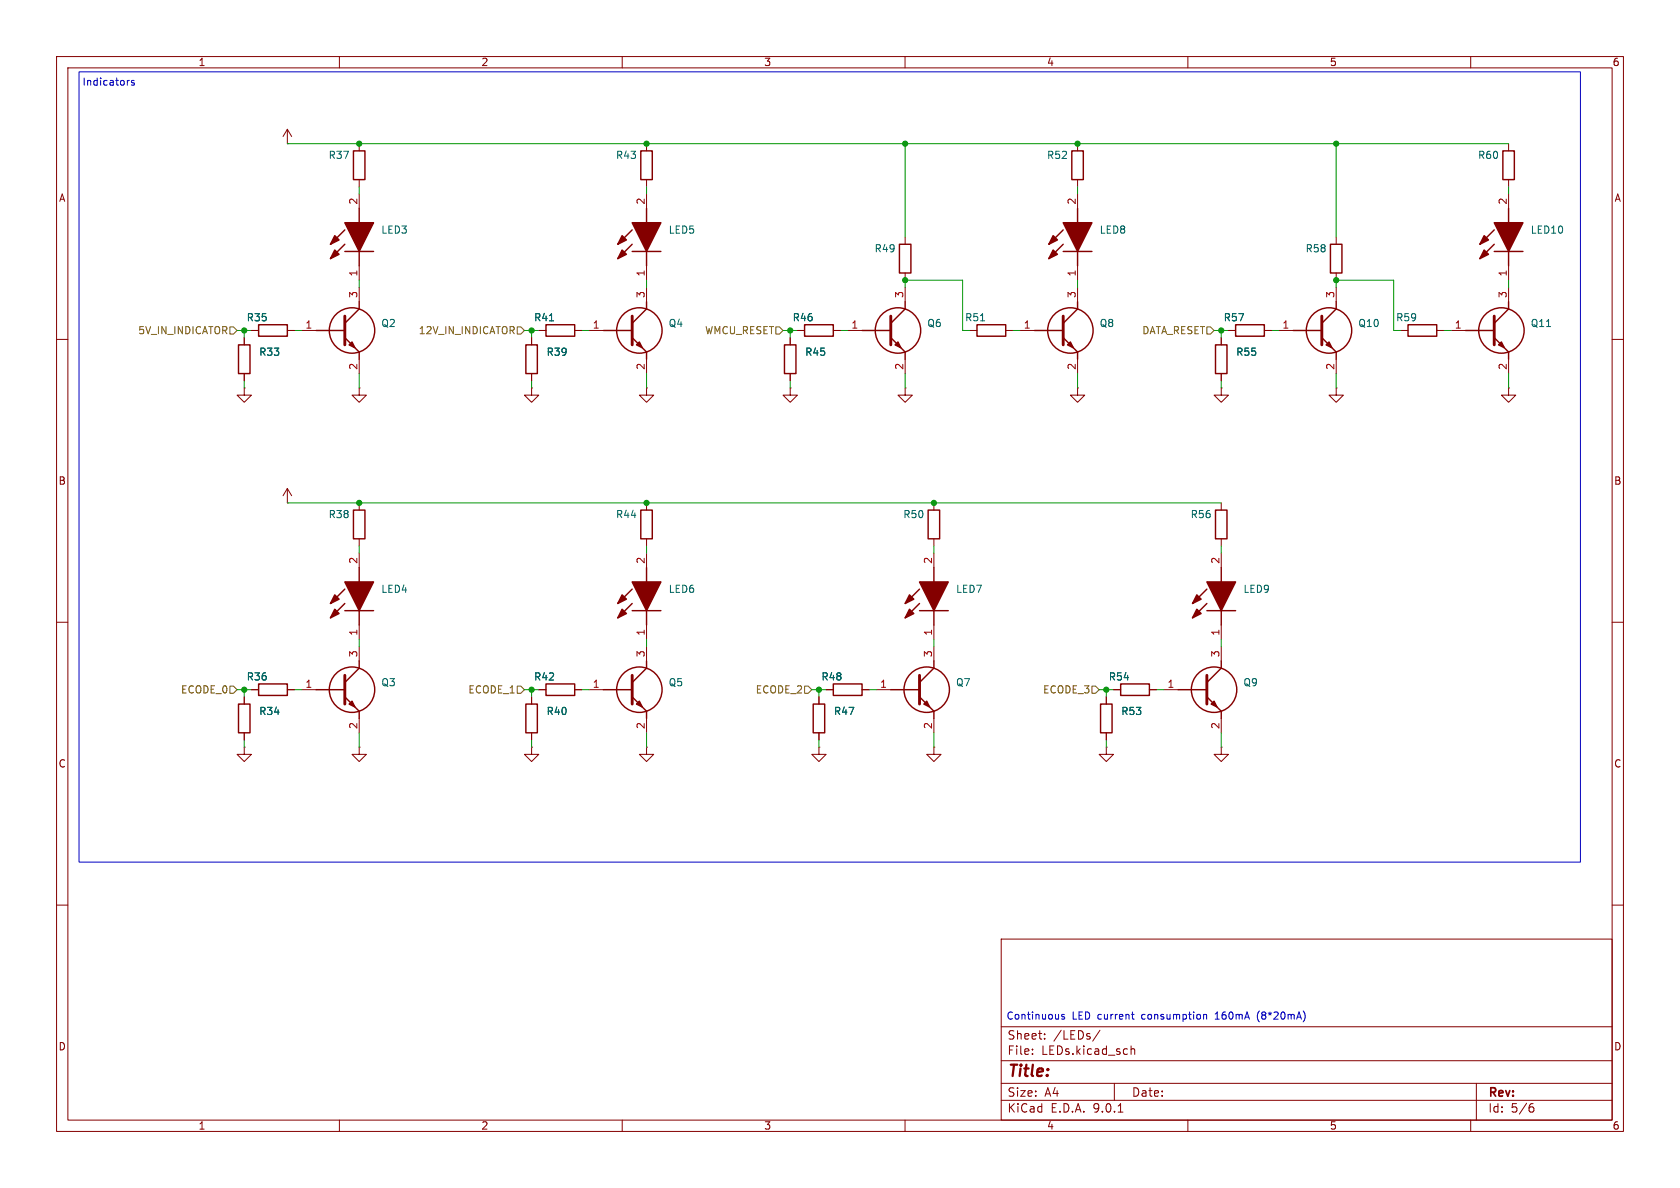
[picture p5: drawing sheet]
<svg xmlns="http://www.w3.org/2000/svg" width="297mm" height="210mm" viewBox="0 0 297 210" stroke-linecap="round" stroke-linejoin="round" font-family="sans-serif">
<g fill="none" stroke="#840000" stroke-width=".18">
<path d="M10 10h277v190h-277zM12 12h273v186h-273zM60 10v2M110 10v2M160 10v2M210 10v2M260 10v2M50.8 25.4h.1M50.8 22.9v2.5M50.8 22.9l.8 1.2M50.8 22.9l-.8 1.2M63.5 25.4v1.3"/>
<path d="M63.5 31.8v1.2M63.5 34.3v2.5M114.3 25.4v1.3M114.3 31.8v1.2M114.3 34.3v2.5M190.5 25.4v1.3M190.5 31.8v1.2M190.5 34.3v2.5M266.7 25.4v1.3M266.7 31.8v1.2M266.7 34.3v2.5M43.2 59.7v1.3"/>
<path d="M44.4 58.4h1.3M50.8 58.4h1.3M53.3 58.4h2.6M63.5 47v2.5M63.5 50.8v2.5M94 59.7v1.3M95.2 58.4h1.3M101.6 58.4h1.3M104.1 58.4h2.6M114.3 47v2.5M114.3 50.8v2.5M139.7 59.7v1.3"/>
<path d="M141 58.4h1.2M147.3 58.4h1.3M149.9 58.4h2.5M160 41.9v1.3M160 48.3v1.2M160 50.8v2.5M171.4 58.4h1.3M177.8 58.4h1.3M180.3 58.4h2.6M190.5 47v2.5M190.5 50.8v2.5M215.9 59.7v1.3"/>
<path d="M217.2 58.4h1.2M223.5 58.4h1.3M226.1 58.4h2.5M236.2 41.9v1.3M236.2 48.3v1.2M236.2 50.8v2.5M247.6 58.4h1.3M254 58.4h1.3M256.5 58.4h2.6M266.7 47v2.5M266.7 50.8v2.5M10 60h2"/>
<path d="M43.2 68.6v1.3h1.2l-1.2 1.2-1.3-1.2h1.3M43.2 68.6h.1M43.2 66v1.3M63.5 68.6v1.3h-1.3l1.3 1.2 1.3-1.2h-1.3M63.5 68.6h.1M63.5 63.5v2.5M94 68.6v1.3h1.2l-1.2 1.2-1.3-1.2h1.3M94 68.6h.1M94 66v1.3M114.3 68.6v1.3h-1.3l1.3 1.2 1.3-1.2h-1.3M114.3 68.6h.1M114.3 63.5v2.5"/>
<path d="M139.7 68.6v1.3h1.3l-1.3 1.2-1.3-1.2h1.3M139.7 68.6h.1M139.7 66v1.3M160 68.6v1.3h-1.3l1.3 1.2 1.3-1.2h-1.3M160 68.6h.1M160 63.5v2.5M190.5 68.6v1.3h-1.3l1.3 1.2 1.3-1.2h-1.3M190.5 68.6h.1M190.5 63.5v2.5M215.9 68.6v1.3h1.3l-1.3 1.2-1.3-1.2h1.3M215.9 68.6h.1M215.9 66v1.3"/>
<path d="M236.2 68.6v1.3h-1.3l1.3 1.2 1.3-1.2h-1.3M236.2 68.6h.1M236.2 63.5v2.5M266.7 68.6v1.3h-1.3l1.3 1.2 1.3-1.2h-1.3M266.7 68.6h.1M266.7 63.5v2.5M285 60h2M50.8 88.9h.1M50.8 86.4l.8 1.2M50.8 86.4l-.8 1.2M50.8 86.4v2.5M63.5 88.9v1.3"/>
<path d="M63.5 95.3v1.2M63.5 97.8v2.5M114.3 88.9v1.3M114.3 95.3v1.2M114.3 97.8v2.5M165.1 88.9v1.3M165.1 95.3v1.2M165.1 97.8v2.5M215.9 88.9v1.3M215.9 95.3v1.2M215.9 97.8v2.5M10 110h2"/>
<path d="M63.5 110.5v2.5M63.5 114.3v2.5M114.3 110.5v2.5M114.3 114.3v2.5M165.1 110.5v2.5M165.1 114.3v2.5M215.9 110.5v2.5M215.9 114.3v2.5M285 110h2M43.2 132.1v1.3h1.2l-1.2 1.2-1.3-1.2h1.3M43.2 132.1h.1M43.2 123.2v1.3"/>
<path d="M43.2 129.5v1.3M44.4 121.9h1.3M50.8 121.9h1.3M53.3 121.9h2.6M63.5 132.1v1.3h-1.3l1.3 1.2 1.3-1.2h-1.3M63.5 132.1h.1M63.5 127v2.5M94 132.1v1.3h1.2l-1.2 1.2-1.3-1.2h1.3M94 132.1h.1M94 123.2v1.3M94 129.5v1.3M95.2 121.9h1.3"/>
<path d="M101.6 121.9h1.3M104.1 121.9h2.6M114.3 132.1v1.3h-1.3l1.3 1.2 1.3-1.2h-1.3M114.3 132.1h.1M114.3 127v2.5M144.8 132.1v1.3h1.2l-1.2 1.2-1.3-1.2h1.3M144.8 132.1h.1M144.8 123.2v1.3M144.8 129.5v1.3M146 121.9h1.3M152.4 121.9h1.3M154.9 121.9h2.6"/>
<path d="M165.1 132.1v1.3h-1.3l1.3 1.2 1.3-1.2h-1.3M165.1 132.1h.1M165.1 127v2.5M195.6 132.1v1.3h1.2l-1.2 1.2-1.3-1.2h1.3M195.6 132.1h.1M195.6 123.2v1.3M195.6 129.5v1.3M196.8 121.9h1.3M203.2 121.9h1.3M205.7 121.9h2.6M215.9 132.1v1.3h-1.3l1.3 1.2 1.3-1.2h-1.3M215.9 132.1h.1"/>
<path d="M215.9 127v2.5M10 160h2M177 166h108v32h-108zM285 160h2M60 198v2M110 198v2M160 198v2M177 194.5h108M177 191.5h108M177 187.5h108M177 181.5h108M182.5 186.3v.1"/>
<path d="M182.5 185.5v.1M184.7 183.6v.1M184.7 182.8v.1M194.5 182.1l-1.3 2M197 191.5v3M197.7 196.6h.8M200 184.9v1.5M200 185.5l.2-.1 .3 .1 .1 .9M210 198v2M260 198v2M261 191.5v6.5M270.6 195.7h.4l.2 .3-.1 .5-.5 .1"/>
<path d="M271 195.1l-.4 .1"/>
</g>
<g fill="none" stroke="#840000" stroke-width=".25">
<path d="M62.5 26.7h2v5.1h-2zM63.5 36.8v2.6M113.3 26.7h2v5.1h-2zM114.3 36.8v2.6M189.5 26.7h2v5.1h-2zM190.5 36.8v2.6M265.7 26.7h2v5.1h-2zM266.7 36.8v2.6M45.7 57.4h5.1v2h-5.1zM55.9 58.4h5.1M61 59.7l2.5 2.5v1.3M61 44.5h5"/>
<path d="M61 43.2l-2.6 2.5M61 40.6l-2.6 2.6M63.5 53.3v1.3l-2.5 2.6M63.5 44.5v2.5M96.5 57.4h5.1v2h-5.1zM106.7 58.4h5.1M111.8 59.7l2.5 2.5v1.3M111.8 44.5h5M111.8 43.2l-2.6 2.5M111.8 40.6l-2.6 2.6M114.3 44.5v2.5M114.3 53.3v1.3l-2.5 2.6"/>
<path d="M142.2 57.4h5.1v2h-5.1zM152.4 58.4h5.1M157.5 59.7l2.5 2.5v1.3M159 43.2h2v5.1h-2zM160 53.3v1.3l-2.5 2.6M172.7 57.4h5.1v2h-5.1zM182.9 58.4h5.1M188 44.5h5M188 59.7l2.5 2.5v1.3M188 43.2l-2.6 2.5M188 40.6l-2.6 2.6M190.5 44.5v2.5"/>
<path d="M190.5 53.3v1.3l-2.5 2.6M218.4 57.4h5.1v2h-5.1zM228.6 58.4h5.1M233.7 59.7l2.5 2.5v1.3M235.2 43.2h2v5.1h-2zM236.2 53.3v1.3l-2.5 2.6M248.9 57.4h5.1v2h-5.1zM259.1 58.4h5.1M264.2 44.5h5M264.2 59.7l2.5 2.5v1.3M264.2 43.2l-2.6 2.5M264.2 40.6l-2.6 2.6"/>
<path d="M266.7 44.5v2.5M266.7 53.3v1.3l-2.5 2.6M42.2 61h2v5h-2zM93 61h2v5h-2zM138.7 61h2v5h-2zM214.9 61h2v5h-2zM62.5 90.2h2v5.1h-2zM113.3 90.2h2v5.1h-2zM164.1 90.2h2v5.1h-2zM214.9 90.2h2v5.1h-2zM61 108h5M61 106.7l-2.6 2.5"/>
<path d="M61 104.1l-2.6 2.6M63.5 100.3v2.6M63.5 108v2.5M63.5 116.8v1.3l-2.5 2.6M111.8 108h5M111.8 106.7l-2.6 2.5M111.8 104.1l-2.6 2.6M114.3 116.8v1.3l-2.5 2.6M114.3 100.3v2.6M114.3 108v2.5M162.6 108h5M162.6 106.7l-2.6 2.5"/>
<path d="M162.6 104.1l-2.6 2.6M165.1 116.8v1.3l-2.5 2.6M165.1 100.3v2.6M165.1 108v2.5M213.4 108h5M213.4 106.7l-2.6 2.5M213.4 104.1l-2.6 2.6M215.9 100.3v2.6M215.9 108v2.5M215.9 116.8v1.3l-2.5 2.6M42.2 124.5h2v5h-2zM45.7 120.9h5.1v2h-5.1z"/>
<path d="M55.9 121.9h5.1M61 123.2l2.5 2.5v1.3M93 124.5h2v5h-2zM96.5 120.9h5.1v2h-5.1zM106.7 121.9h5.1M111.8 123.2l2.5 2.5v1.3M143.8 124.5h2v5h-2zM147.3 120.9h5.1v2h-5.1zM157.5 121.9h5.1M162.6 123.2l2.5 2.5v1.3M194.6 124.5h2v5h-2zM198.1 120.9h5.1v2h-5.1z"/>
<path d="M208.3 121.9h5.1M213.4 123.2l2.5 2.5v1.3"/>
<circle cx="62.2" cy="58.4" r="4"/>
<circle cx="113" cy="58.4" r="4"/>
<circle cx="158.7" cy="58.4" r="4"/>
<circle cx="189.2" cy="58.4" r="4"/>
<circle cx="234.9" cy="58.4" r="4"/>
<circle cx="265.4" cy="58.4" r="4"/>
<circle cx="62.2" cy="121.9" r="4"/>
<circle cx="113" cy="121.9" r="4"/>
<circle cx="163.8" cy="121.9" r="4"/>
<circle cx="214.6" cy="121.9" r="4"/>
</g>
<path d="M61 55.9v5.1M111.8 55.9v5.1M157.5 55.9v5.1M188 55.9v5.1M233.7 55.9v5.1M264.2 55.9v5.1M61 119.4v5.1M111.8 119.4v5.1M162.6 119.4v5.1M213.4 119.4v5.1" fill="none" stroke="#840000" stroke-width=".51"/>
<g fill="#840000" stroke="#840000" stroke-width=".25">
<path d="M62.2 60.5l.5 1-1-.5z"/>
<path d="M112.5 124.5l.5-.5 .5 1z"/>
<path d="M111.8 102.9h5l-2.5 5.1z"/>
<path d="M110 107.7l.7 .8-1.5 .7z"/>
<path d="M110 105.2l.7 .7-1.5 .8z"/>
<path d="M61.7 124.5l.5-.5 .5 1z"/>
<path d="M111.8 39.4h5l-2.5 5.1z"/>
<path d="M110 44.2l.7 .8-1.5 .7z"/>
<path d="M110 41.7l.7 .7-1.5 .8z"/>
<path d="M112.5 61l.5-.5 .5 1z"/>
<path d="M61 102.9h5l-2.5 5.1z"/>
<path d="M59.2 107.7l.7 .8-1.5 .7z"/>
<path d="M59.2 105.2l.7 .7-1.5 .8z"/>
<path d="M188 39.4h5l-2.5 5.1z"/>
<path d="M186.2 44.2l.7 .8-1.5 .7z"/>
<path d="M186.2 41.7l.7 .7-1.5 .8z"/>
<path d="M234.4 61l.5-.5 .6 1z"/>
<path d="M189.2 60.5l.5 1-1-.5z"/>
<path d="M163.3 124.5l.5-.5 .5 1z"/>
<path d="M162.6 102.9h5l-2.5 5.1z"/>
<path d="M160.8 107.7l.7 .8-1.5 .7z"/>
<path d="M160.8 105.2l.7 .7-1.5 .8z"/>
<path d="M158.2 61l.5-.5 .6 1z"/>
<path d="M264.2 39.4h5l-2.5 5.1z"/>
<path d="M262.4 44.2l.7 .8-1.5 .7z"/>
<path d="M262.4 41.7l.7 .7-1.5 .8z"/>
<path d="M264.9 61l.5-.5 .5 1z"/>
<path d="M213.4 102.9h5l-2.5 5.1z"/>
<path d="M211.6 107.7l.7 .8-1.5 .7z"/>
<path d="M211.6 105.2l.7 .7-1.5 .8z"/>
<path d="M214.1 124.5l.5-.5 .5 1z"/>
<path d="M61 39.4h5l-2.5 5.1z"/>
<path d="M59.2 44.2l.7 .8-1.5 .7z"/>
<path d="M59.2 41.7l.7 .7-1.5 .8z"/>
</g>
<path d="M97.1 56.7h.8M173.3 56.7h.8" fill="none" stroke="#006464" stroke-width=".18"/>
<path d="M40.6 57.8h.7l.6 .6-.6 .7h-.7zM91.4 57.8h.7l.6 .6-.6 .7h-.7zM137.2 57.8h.6l.6 .6-.6 .7h-.6zM213.4 57.8h.6l.6 .6-.6 .7h-.6zM40.6 121.3h.7l.6 .6-.6 .7h-.7zM91.4 121.3h.7l.6 .6-.6 .7h-.7zM142.2 121.3h.7l.6 .6-.6 .7h-.7zM193 121.3h.7l.6 .6-.6 .7h-.7z" fill="none" stroke="#725600" stroke-width=".18"/>
<g fill="none" stroke="#009600" stroke-width=".18">
<path d="M50.8 25.4h215.9M63.5 33v1.3M114.3 33v1.3M160 25.4v16.5M190.5 33v1.3M236.2 25.4v16.5M266.7 33v1.3M41.9 58.4h2.5M43.2 58.4v1.3M52.1 58.4h1.2M63.5 49.5v1.3M92.7 58.4h2.5"/>
<path d="M94 58.4v1.3M102.9 58.4h1.2M114.3 49.5v1.3M138.4 58.4h2.6M139.7 58.4v1.3M148.6 58.4h1.3M160 50.8v-1.3h10.2v8.9h1.2M179.1 58.4h1.2M190.5 49.5v1.3M214.6 58.4h2.6M215.9 58.4v1.3M224.8 58.4h1.3"/>
<path d="M236.2 50.8v-1.3h10.2v8.9h1.2M255.3 58.4h1.2M266.7 49.5v1.3M43.2 67.3v1.3M63.5 66v2.6M94 67.3v1.3M114.3 66v2.6M139.7 67.3v1.3M160 66v2.6M190.5 66v2.6M215.9 67.3v1.3M236.2 66v2.6"/>
<path d="M266.7 66v2.6M50.8 88.9h165.1M63.5 96.5v1.3M114.3 96.5v1.3M165.1 96.5v1.3M215.9 96.5v1.3M63.5 113v1.3M114.3 113v1.3M165.1 113v1.3M215.9 113v1.3M41.9 121.9h2.5M43.2 121.9v1.3"/>
<path d="M43.2 130.8v1.3M52.1 121.9h1.2M63.5 129.5v2.6M92.7 121.9h2.5M94 121.9v1.3M94 130.8v1.3M102.9 121.9h1.2M114.3 129.5v2.6M143.5 121.9h2.5M144.8 121.9v1.3M144.8 130.8v1.3M153.7 121.9h1.2"/>
<path d="M165.1 129.5v2.6M194.3 121.9h2.5M195.6 121.9v1.3M195.6 130.8v1.3M204.5 121.9h1.2M215.9 129.5v2.6"/>
</g>
<path d="M14 12.7h265.4v139.7h-265.4zM22.9 14.2l-.3 .1M23.7 14.3l-.3-.1-.2 .2 .1 .2 .4 .1v.3h-.5M188.2 179.4l-.3-.1-.2 .2v.2l.5 .1v.3h-.5M200 179.3h.5M200.2 180l.3 .2M212.8 179.4l.2-.1 .3 .1v.8M212.8 179.3v.9M215 179.2l-.2 .1M222.4 179.1l-.1 .5 .1 .7M214.8 180.2h.8" fill="none" stroke="#0000c2" stroke-width=".18"/>
<g fill="#009600" stroke="#009600" stroke-width=".18">
<circle cx="144.8" cy="121.9" r=".46"/>
<circle cx="165.1" cy="88.9" r=".46"/>
<circle cx="195.6" cy="121.9" r=".46"/>
<circle cx="139.7" cy="58.4" r=".46"/>
<circle cx="43.2" cy="58.4" r=".46"/>
<circle cx="63.5" cy="88.9" r=".46"/>
<circle cx="94" cy="121.9" r=".46"/>
<circle cx="94" cy="58.4" r=".46"/>
<circle cx="114.3" cy="88.9" r=".46"/>
<circle cx="43.2" cy="121.9" r=".46"/>
<circle cx="160" cy="25.4" r=".46"/>
<circle cx="160" cy="49.5" r=".46"/>
<circle cx="215.9" cy="58.4" r=".46"/>
<circle cx="236.2" cy="25.4" r=".46"/>
<circle cx="190.5" cy="25.4" r=".46"/>
<circle cx="236.2" cy="49.5" r=".46"/>
<circle cx="114.3" cy="25.4" r=".46"/>
<circle cx="63.5" cy="25.4" r=".46"/>
</g>
<text font-size="2.8" fill="#840000" x="178" y="190.9">Title:</text>
<g font-size="2.1" fill="#840000">
<text x="178" y="184">Sheet:</text>
<text x="186.2" y="184">/LEDs/</text>
<text x="178" y="186.7">File:</text>
<text x="184.1" y="186.7">LEDs.kicad_sch</text>
<text x="178" y="196.9">KiCad</text>
<text x="178" y="194.1">Size:</text>
<text x="184.7" y="194.1">A4</text>
<text x="185.7" y="196.9">E.D.A.</text>
<text x="193.3" y="196.9">9.0.1</text>
<text x="200" y="194.1">Date:</text>
<text x="263" y="194.3">Rev:</text>
<text x="263" y="196.9">Id:</text>
<text x="267.1" y="196.9">5/6</text>
</g>
<g font-size="1.8" fill="#840000">
<text x="35" y="11.9">1</text>
<text x="85" y="11.9">2</text>
<text x="135" y="11.9">3</text>
<text x="185" y="11.9">4</text>
<text x="235" y="11.9">5</text>
<text x="285" y="11.9">6</text>
<text x="10.3" y="35.9">A</text>
<text x="285.3" y="35.9">A</text>
<text x="10.3" y="85.9">B</text>
<text x="285.3" y="85.9">B</text>
<text x="10.3" y="135.9">C</text>
<text x="285.3" y="135.9">C</text>
<text x="10.3" y="185.9">D</text>
<text x="285.3" y="185.9">D</text>
<text x="35" y="199.9">1</text>
<text x="85" y="199.9">2</text>
<text x="135" y="199.9">3</text>
<text x="185" y="199.9">4</text>
<text x="235" y="199.9">5</text>
<text x="285" y="199.9">6</text>
</g>
<g font-size="1.8" fill="#0000c2">
<text x="14.5" y="15.3">Indicators</text>
<text x="177.8" y="180.4">Continuous</text>
<text x="189.5" y="180.4">LED current</text>
<text x="202.1" y="180.4">consumption</text>
<text x="215.3" y="180.4">160mA</text>
<text x="222.9" y="180.4">(8*20mA)</text>
</g>
<g font-size="1.8" fill="#006464">
<text x="58" y="28.3">R37</text>
<text x="108.8" y="28.3">R43</text>
<text x="185" y="28.3">R52</text>
<text x="261.2" y="28.3">R60</text>
<text x="67.3" y="41.5">LED3</text>
<text x="118.1" y="41.5">LED5</text>
<text x="194.3" y="41.5">LED8</text>
<text x="270.5" y="41.5">LED10</text>
<text x="154.5" y="44.8">R49</text>
<text x="230.7" y="44.8">R58</text>
<text x="43.5" y="57">R35</text>
<text x="67.3" y="58">Q2</text>
<text x="94.3" y="57">R41</text>
<text x="118.1" y="58">Q4</text>
<text x="140" y="57">R46</text>
<text x="163.8" y="58">Q6</text>
<text x="170.5" y="57">R51</text>
<text x="194.3" y="58">Q8</text>
<text x="216.2" y="57">R57</text>
<text x="240" y="58">Q10</text>
<text x="246.7" y="57">R59</text>
<text x="270.5" y="58">Q11</text>
<text x="45.7" y="63.1">R33</text>
<text x="96.5" y="63.1">R39</text>
<text x="142.2" y="63.1">R45</text>
<text x="218.4" y="63.1">R55</text>
<text x="58" y="91.8">R38</text>
<text x="108.8" y="91.8">R44</text>
<text x="159.6" y="91.8">R50</text>
<text x="210.4" y="91.8">R56</text>
<text x="67.3" y="105">LED4</text>
<text x="118.1" y="105">LED6</text>
<text x="168.9" y="105">LED7</text>
<text x="219.7" y="105">LED9</text>
<text x="43.5" y="120.5">R36</text>
<text x="67.3" y="121.5">Q3</text>
<text x="94.3" y="120.5">R42</text>
<text x="118.1" y="121.5">Q5</text>
<text x="145.1" y="120.5">R48</text>
<text x="168.9" y="121.5">Q7</text>
<text x="195.9" y="120.5">R54</text>
<text x="219.7" y="121.5">Q9</text>
<text x="45.7" y="126.6">R34</text>
<text x="96.5" y="126.6">R40</text>
<text x="147.3" y="126.6">R47</text>
<text x="198.1" y="126.6">R53</text>
</g>
<g font-size="1.8" fill="#a90000">
<text x="63.2" y="36.3" transform="rotate(-90 63.2 36.3)">2</text>
<text x="114" y="36.3" transform="rotate(-90 114 36.3)">2</text>
<text x="190.2" y="36.3" transform="rotate(-90 190.2 36.3)">2</text>
<text x="266.4" y="36.3" transform="rotate(-90 266.4 36.3)">2</text>
<text x="63.2" y="52.8" transform="rotate(-90 63.2 52.8)">3</text>
<text x="63.2" y="49" transform="rotate(-90 63.2 49)">1</text>
<text x="114" y="52.8" transform="rotate(-90 114 52.8)">3</text>
<text x="114" y="49" transform="rotate(-90 114 49)">1</text>
<text x="159.8" y="52.8" transform="rotate(-90 159.8 52.8)">3</text>
<text x="190.2" y="52.8" transform="rotate(-90 190.2 52.8)">3</text>
<text x="190.2" y="49" transform="rotate(-90 190.2 49)">1</text>
<text x="236" y="52.8" transform="rotate(-90 236 52.8)">3</text>
<text x="266.4" y="52.8" transform="rotate(-90 266.4 52.8)">3</text>
<text x="266.4" y="49" transform="rotate(-90 266.4 49)">1</text>
<text x="53.9" y="58.2">1</text>
<text x="104.7" y="58.2">1</text>
<text x="150.4" y="58.2">1</text>
<text x="180.9" y="58.2">1</text>
<text x="226.6" y="58.2">1</text>
<text x="257.1" y="58.2">1</text>
<text x="63.2" y="65.5" transform="rotate(-90 63.2 65.5)">2</text>
<text x="114" y="65.5" transform="rotate(-90 114 65.5)">2</text>
<text x="159.8" y="65.5" transform="rotate(-90 159.8 65.5)">2</text>
<text x="190.2" y="65.5" transform="rotate(-90 190.2 65.5)">2</text>
<text x="236" y="65.5" transform="rotate(-90 236 65.5)">2</text>
<text x="266.4" y="65.5" transform="rotate(-90 266.4 65.5)">2</text>
<text x="63.2" y="99.8" transform="rotate(-90 63.2 99.8)">2</text>
<text x="114" y="99.8" transform="rotate(-90 114 99.8)">2</text>
<text x="164.8" y="99.8" transform="rotate(-90 164.8 99.8)">2</text>
<text x="215.6" y="99.8" transform="rotate(-90 215.6 99.8)">2</text>
<text x="63.2" y="112.5" transform="rotate(-90 63.2 112.5)">1</text>
<text x="114" y="112.5" transform="rotate(-90 114 112.5)">1</text>
<text x="164.8" y="112.5" transform="rotate(-90 164.8 112.5)">1</text>
<text x="215.6" y="112.5" transform="rotate(-90 215.6 112.5)">1</text>
<text x="63.2" y="116.3" transform="rotate(-90 63.2 116.3)">3</text>
<text x="114" y="116.3" transform="rotate(-90 114 116.3)">3</text>
<text x="164.8" y="116.3" transform="rotate(-90 164.8 116.3)">3</text>
<text x="215.6" y="116.3" transform="rotate(-90 215.6 116.3)">3</text>
<text x="53.9" y="121.7">1</text>
<text x="104.7" y="121.7">1</text>
<text x="155.5" y="121.7">1</text>
<text x="206.3" y="121.7">1</text>
<text x="63.2" y="129" transform="rotate(-90 63.2 129)">2</text>
<text x="114" y="129" transform="rotate(-90 114 129)">2</text>
<text x="164.8" y="129" transform="rotate(-90 164.8 129)">2</text>
<text x="215.6" y="129" transform="rotate(-90 215.6 129)">2</text>
</g>
<g font-size="1.8" fill="#725600">
<text x="24.3" y="59.3">5V_IN_INDICATOR</text>
<text x="73.9" y="59.3">12V_IN_INDICATOR</text>
<text x="124.6" y="59.3">WMCU_RESET</text>
<text x="201.8" y="59.3">DATA_RESET</text>
<text x="31.9" y="122.8">ECODE_0</text>
<text x="82.7" y="122.8">ECODE_1</text>
<text x="133.5" y="122.8">ECODE_2</text>
<text x="184.3" y="122.8">ECODE_3</text>
</g>
</svg>
